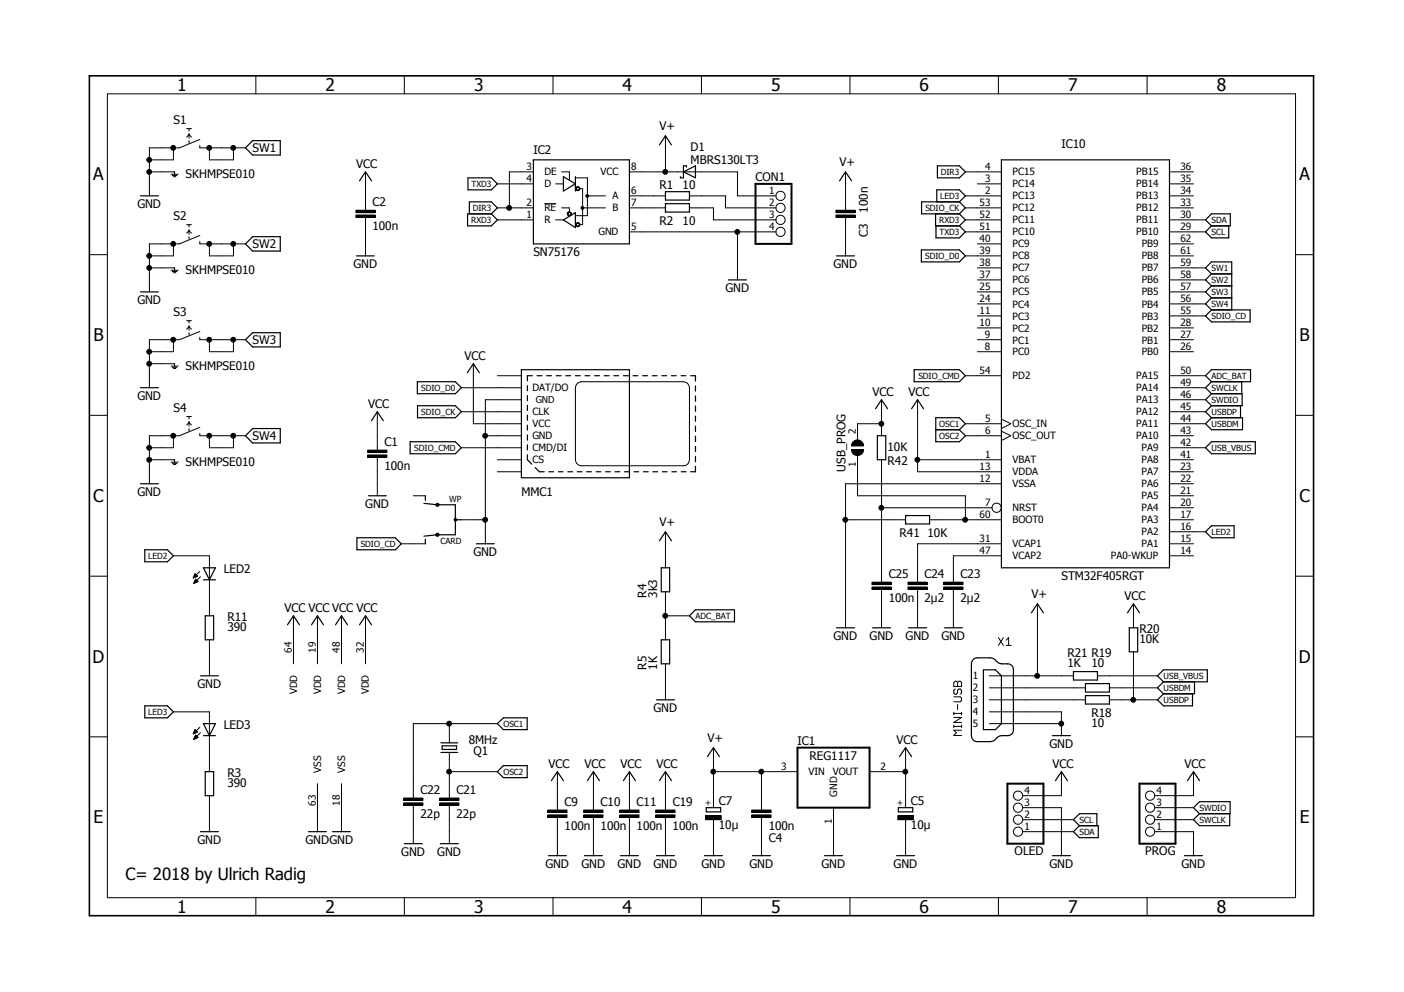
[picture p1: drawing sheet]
<svg xmlns="http://www.w3.org/2000/svg" width="297mm" height="210mm" viewBox="0 0 297 210" stroke-linecap="round" stroke-linejoin="round" font-family="sans-serif">
<path d="M18.5 15.7l259.7 178.4M278.2 15.7l-259.7 178.4" fill="none" stroke="#fff" stroke-width=".21"/>
<path d="M18.9 16h259v177.8h-259z" fill="none" stroke="#000" stroke-width=".34"/>
<g fill="none" stroke="#000" stroke-width=".21">
<path d="M22.7 19.9h251.4v170h-251.4zM54.1 16v3.9M85.5 16v3.9M117 16v3.9M148.4 16v3.9M179.8 16v3.9M211.2 16v3.9M242.7 16v3.9M31.6 36.4h5.3v.5M36.2 36.9h1.5M36.4 37.1h1.1M36.7 31.3v2.5h-5.1"/>
<path d="M36.7 37.4h.5M39.5 27.2h1M39.5 29l.5-.5 .5 .5M40 27.2v.5M40 28.2v1.1M40 29.8v.5M42.3 29.5l-4.3 1.8h-6.4v10.1M42.3 30.8v.5h9.6M44.3 31.3v2.5h5.1v-2.5M77.3 36.4v8.1M105.2 38.9h7.6M112.8 36.4h-5v7.6"/>
<path d="M117.5 38.9h1.6M118.8 36.4h1.7v1.6M121.7 37.6h2.6v8h-2.4M121.9 39.7l.2-.2 .5 .2v.5l-.5 .1-.3-.4 .4-.3 .3 .2v.3l-.3 .1-.4-.3zM122.6 39.9h.7v7.6h-.7M133.2 36.4h22.8v5h8.2M140.8 28.7v7.7M178.9 36.4v8.1M204.2 36.4h7.7M206.8 38.9h5.1M247.4 38.9h5.1M247.4 36.4h5.1"/>
<path d="M18.9 53.9h3.8M31.6 56.7h5.3v.5M36.2 57.2h1.5M36.4 57.4h1.1M36.7 51.6v2.5h-5.1M36.7 57.7h.5M39.5 47.5h1M39.5 49.3l.5-.5 .5 .5M40 47.5v.5M40 48.6v1M40 50.1v.5M42.3 49.8l-4.3 1.8h-6.4v10.2"/>
<path d="M42.3 51.1v.5h9.6M44.3 51.6v2.5h5.1v-2.5M75.3 45.5h4.1v.5h-4.1zM75.3 44.5h4.1v.5h-4.1zM77.3 46v8.1M105.2 46.5h7.6M105.2 44h7.6M115.2 43.1h2.5M117.5 46.5h1.7M118.8 44h1.7v.9M120.1 45l.2-.2 .5 .2v.5l-.2 .2-.5-.2-.1-.2 .4-.3 .3 .1 .1 .2-.1 .1-.3 .2-.4-.3zM121.9 47.2l.2-.1 .5 .1v.6l-.2 .2-.5-.2-.1-.3 .4-.3 .3 .2v.1v.2l-.3 .1-.4-.3z"/>
<path d="M123.3 44h4.8M124.3 41.4h3.8M133.2 49.1h31M133.2 44h7.6M133.2 41.4h7.6M145.9 44h5v2.5h13.3M145.9 41.4h7.6v2.6h10.7M156 49.1v10.1M176.9 44.5h4v.5h-4zM176.9 45.5h4v.5h-4zM178.9 46v8.1M204.2 54.1h7.7"/>
<path d="M204.2 49.1h7.7M204.2 46.5h7.7M204.2 44h7.7M204.2 41.4h7.7M206.8 59.2h5.1M206.8 56.7h5.1M206.8 51.6h5.1M247.4 59.2h7.6M247.4 56.7h7.6M247.4 54.1h5.1M247.4 51.6h5.1M247.4 49.1h7.6"/>
<path d="M247.4 46.5h7.6M247.4 44h5.1M247.4 41.4h5.1M274.1 53.9h3.8M31.6 77h5.3v.5M36.2 77.5h1.5M36.4 77.7h1.1M36.7 71.9v2.5h-5.1M36.7 78h.5M39.5 67.9h1M39.5 69.6l.5-.5 .5 .5M40 67.9v.5"/>
<path d="M40 68.9v1M40 70.4v.5M42.3 70.1l-4.3 1.8h-6.4v10.1M42.3 71.4v.5h9.6M44.3 71.9v2.5h5.1v-2.5M100.1 77v12.7h10.2M105.2 79.5h5.1M204.2 79.5h7.7M206.8 74.4h5.1M206.8 71.9h5.1M206.8 69.4h5.1M206.8 66.8h5.1"/>
<path d="M206.8 64.3h5.1M206.8 61.8h5.1M247.4 74.4h5.1M247.4 79.5h7.6M247.4 71.9h5.1M247.4 69.4h5.1M247.4 66.8h7.6M247.4 64.3h7.6M247.4 61.8h7.6M18.9 87.9h3.8M31.6 97.3h5.3v.5M36.2 97.8h1.5"/>
<path d="M36.4 98h1.1M36.7 92.2v2.5h-5.1M36.7 98.3h.5M39.5 88.1h1M39.5 89.9l.5-.5 .5 .5M40 88.1v.5M40 89.2v1M40 90.7v.5M42.3 90.4l-4.3 1.8h-6.4v10.2M42.3 91.7v.5h9.6M44.3 92.2v2.5h5.1v-2.5M77.8 96.3h4.1v.5h-4.1z"/>
<path d="M77.8 95.2h4.1v.6h-4.1zM79.8 87.1v8.1M79.8 96.8v8.1M97.6 94.7h12.7M97.6 82h12.7M97.6 87.1h12.7M102.7 92.2h7.6M105.2 99.8h5.1M105.2 97.3h5.1M110.3 84.6h-7.6v30.5M122 81.3l.3-.3 .7-.2h21.6a1.27 1.27 0 0 1 1.3 1.2v15.3a1.27 1.27 0 0 1-1.3 1.3h-21.6a1.34 1.34 0 0 1-1.3-1.3v-15.3zM180.2 95.1h2.5a1.27 1.27 0 0 1-1.3 1.3 1.27 1.27 0 0 1-1.2-1.3z"/>
<path d="M180.5 93.5a1.28 1.28 0 0 1 1.4-.3 1.28 1.28 0 0 1 .8 1.2h-2.5zM181.4 96.4v8.5h22.8v5.1M186.5 89.7h-5.1v3.4M186.5 84.6v7.6M186.5 97.3v25.9M194.1 84.6v15.2h17.8M194.1 97.3h17.8M204.2 92.2h7.7M204.2 89.7h7.7M211.9 88.7l2 1-2 1M211.9 91.2l2 1-2 1M247.4 99.8h5.1"/>
<path d="M247.4 94.7h7.6M247.4 92.2h5.1M247.4 84.6h7.6M247.4 82h7.6M247.4 89.7h7.6M247.4 97.3h5.1M247.4 87.1h7.6M274.1 87.9h3.8M36.7 117.6h7.6v12.7M84.9 115.1h5.1M87.4 104.9h2.6M92.3 112.9h.5l.1 .3-.1 .2h-.5l-.1-.2h.5h-.5z"/>
<path d="M92.3 106.6h.5l.1 .2-.1 .3h-.5l-.1-.3h.5h-.5zM96.2 109.8h.3v.4h-.3l-.1-.2 .3-.1-.3 .1zM97.6 110h5.1M140.8 112.5v7.6M178.9 110h12.7M186.5 107.4h23.4M196.7 110h15.2M211.9 117.6h-10.2v5.6M211.9 115.1h-17.8v8.1M211.9 102.4h-33v30.4M247.4 117.6h5.1M247.4 115.1h5.1"/>
<path d="M247.4 112.5h7.6M247.4 110h5.1M247.4 107.4h5.1M247.4 104.9h5.1M247.4 102.4h5.1M18.9 121.9h3.8M40.9 122.3h.1M40.9 122.2h.3M41 122.1h.4M41 122h.6M41 123.4h.1M41 121.9h.8"/>
<path d="M41 123.3h.3M41.1 121.8h.5M41.1 123.2h.4M41.1 121.7h.5M41.1 121.6h.4M41.1 123.1h.6M41.2 121.5h.2M41.2 123.1h.7M41.2 121.5h.1M41.2 123h.6M41.2 122.9h.5M41.3 122.8h.3"/>
<path d="M41.3 122.7h.2M41.3 122.6h.1M41.8 121.9l-.5-.5-.4 .9M41.8 121.9l-.9 .4M41.9 123.1l-.5-.5-.4 .8M41.9 123.1l-.9 .3M42.3 120.9l-1.4 1.4M42.4 122l-1.4 1.4M44.3 135.4v7.6M62.1 130.3v10.2M67.2 130.3v10.2M72.2 130.3v10.2"/>
<path d="M77.3 130.3v10.2M140.8 125.2v10.2M140.8 130.3h5.1M184.5 124.2h4v.5h-4zM184.5 123.2h4v.5h-4zM186.5 124.7v8.1M192.1 124.2h4.1v.5h-4.1zM192.1 123.2h4.1v.5h-4.1zM194.1 124.7v8.1M199.7 124.2h4v.5h-4zM199.7 123.2h4v.5h-4zM201.7 124.7v8.1"/>
<path d="M211.2 134.9l1.1 1.7M212.3 134.9l-1.1 1.7M212.9 135.5l.5-.6v1.7M212.9 136.6h1M219.5 127.8v15.2M239.8 127.8v5M239.8 137.9v10.2M274.1 121.9h3.8M18.9 155.9h3.8M36.7 150.6h7.6v12.7M40.9 155.2h.2M41 155.1h.3"/>
<path d="M41 155h.5M41 154.9h.7M41 156.4h.2M41 156.3h.4M41.1 154.8h.5M41.1 156.2h.5M41.1 154.7h.4M41.1 156.1h.7M41.2 154.6h.2M41.2 156h.7M41.2 155.9h.6M41.2 154.5h.1"/>
<path d="M41.3 154.4l.5 .5-.9 .4zM41.3 154.4v.1M41.3 155.8h.3M41.3 155.7h.3M41.3 155.7h.2M41.4 155.5l-.4 .9M41.4 155.5l.5 .5-.9 .4M41.4 155.6h.1M42.3 153.9l-1.4 1.4M42.4 155l-1.4 1.4M95.1 153.1v4.1M95.1 159.2v9.7"/>
<path d="M105.2 153.1h-17.8v15.8M140.8 140.5v7.6M150.9 158.2v12.7M191.6 158.2v12.7M201.8 144.4l.3-.3h.2l.3 .3 .3-.3h.2l.3 .3v.8h-1.6zM201.8 147.4h1.3l.3 .3v.6l-.3 .2h-1.3M201.8 153.7h1.6M201.8 150.7v.6M201.8 153.4v.6M201.8 151.8h1.6l-1.6 1.1h1.6M201.8 151h1.6M202.1 145.8l-.3 .2v.6l.3 .3h.2l.3-.3v-.6l.3-.2h.2l.3 .2v.6l-.3 .3"/>
<path d="M202.6 144.4v.8M202.6 149.1v1.1M203.4 154.5h-1.6l.5 .6-.5 .5h1.6M203.4 150.7v.6M203.4 153.4v.6M209.3 150.6h15.3v5.1M209.3 143h17.8M209.3 145.5h20.3M209.3 148.1h20.3M209.3 153.1h15.3M232.2 143h12.7M234.7 145.5h10.2"/>
<path d="M234.7 148.1h10.2M274.1 155.9h3.8M44.3 168.4v7.6M67.2 165.8v10.2M72.2 165.8v10.2M85.4 169.9h4.1v.5h-4.1zM85.4 168.9h4.1v.5h-4.1zM87.4 170.4v8.1M93 169.9h4.1v.5h-4.1zM93 168.9h4.1v.5h-4.1zM95.1 170.4v8.1M95.1 163.3h10.1"/>
<path d="M115.9 172.4h4.1v.5h-4.1zM115.9 171.4h4.1v.5h-4.1zM117.9 163.3v8.1M117.9 172.9v8.2M123.5 172.4h4.1v.5h-4.1zM123.5 171.4h4.1v.5h-4.1zM125.5 163.3v8.1M125.5 172.9v8.2M131.1 172.4h4.1v.5h-4.1zM131.1 171.4h4.1v.5h-4.1zM133.2 163.3v8.1M133.2 172.9v8.2"/>
<path d="M138.8 172.4h4v.5h-4zM138.8 171.4h4v.5h-4zM140.8 163.3v8.1M140.8 172.9v8.2M149.3 172.6h3.3v.8h-3.3zM150.9 163.3h17.8M150.9 173.4v7.7M159.1 171.4h4v.5h-4zM159.1 172.4h4v.5h-4zM161.1 163.3v8.1M161.1 172.9v8.2M176.3 170.9v10.2"/>
<path d="M184 163.3h7.6M189.9 172.6h3.3v.8h-3.3zM191.6 173.4v7.7M216.4 176h10.7M216.4 173.4h10.7M216.4 170.9h8.2v10.2M224.6 163.3v5.1h-8.2M244.3 176h8.2v5.1M244.3 173.4h8.2M244.3 170.9h8.2M252.5 163.3v5.1h-8.2M54.1 189.9v3.9"/>
<path d="M85.5 189.9v3.9M117 189.9v3.9M148.4 189.9v3.9M179.8 189.9v3.9M211.2 189.9v3.9M242.7 189.9v3.9"/>
<circle cx="31.6" cy="33.8" r=".51"/>
<circle cx="31.6" cy="36.4" r=".51"/>
<circle cx="36.6" cy="31.3" r=".51"/>
<circle cx="44.3" cy="31.3" r=".51"/>
<circle cx="49.3" cy="31.3" r=".51"/>
<circle cx="140.7" cy="36.4" r=".51"/>
<circle cx="31.6" cy="54.1" r=".51"/>
<circle cx="31.6" cy="56.7" r=".51"/>
<circle cx="36.6" cy="51.6" r=".51"/>
<circle cx="44.3" cy="51.6" r=".51"/>
<circle cx="49.3" cy="51.6" r=".51"/>
<circle cx="107.7" cy="44" r=".51"/>
<circle cx="123.2" cy="44" r=".3"/>
<circle cx="124.2" cy="41.4" r=".3"/>
<circle cx="156" cy="49.1" r=".51"/>
<circle cx="165.1" cy="41.4" r=".98"/>
<circle cx="165.1" cy="44" r=".98"/>
<circle cx="165.1" cy="46.5" r=".98"/>
<circle cx="165.1" cy="49.1" r=".98"/>
<circle cx="31.6" cy="77" r=".51"/>
<circle cx="31.6" cy="74.4" r=".51"/>
<circle cx="36.6" cy="71.9" r=".51"/>
<circle cx="44.3" cy="71.9" r=".51"/>
<circle cx="49.3" cy="71.9" r=".51"/>
<circle cx="31.6" cy="97.3" r=".51"/>
<circle cx="31.6" cy="94.7" r=".51"/>
<circle cx="36.6" cy="92.2" r=".51"/>
<circle cx="44.3" cy="92.2" r=".51"/>
<circle cx="49.3" cy="92.2" r=".51"/>
<circle cx="102.6" cy="92.2" r=".51"/>
<circle cx="186.5" cy="89.7" r=".51"/>
<circle cx="194.1" cy="97.3" r=".51"/>
<circle cx="102.6" cy="110" r=".51"/>
<circle cx="178.8" cy="110" r=".51"/>
<circle cx="186.5" cy="107.4" r=".51"/>
<circle cx="204.2" cy="110" r=".51"/>
<circle cx="210.8" cy="107.4" r=".98"/>
<circle cx="140.7" cy="130.3" r=".51"/>
<circle cx="95" cy="153.1" r=".51"/>
<circle cx="219.4" cy="143" r=".51"/>
<circle cx="224.5" cy="153.1" r=".51"/>
<circle cx="239.8" cy="148.1" r=".51"/>
<circle cx="95" cy="163.3" r=".51"/>
<circle cx="150.9" cy="163.3" r=".51"/>
<circle cx="161.1" cy="163.3" r=".51"/>
<circle cx="191.5" cy="163.3" r=".51"/>
<circle cx="215.4" cy="176" r=".98"/>
<circle cx="215.4" cy="173.4" r=".98"/>
<circle cx="215.4" cy="170.9" r=".98"/>
<circle cx="215.4" cy="168.4" r=".98"/>
<circle cx="243.3" cy="168.4" r=".98"/>
<circle cx="243.3" cy="173.4" r=".98"/>
<circle cx="243.3" cy="170.9" r=".98"/>
<circle cx="243.3" cy="176" r=".98"/>
</g>
<g fill="none" stroke="#000" stroke-width=".25">
<path d="M53.5 29.8h5.8v3h-5.8l-1.6-1.5zM76.1 38.3l1.2-1.9 1.3 1.9M99 37.6h5l1.2 1.3-1.2 1.3h-5zM112.8 33.8h20.4v17.8h-20.4zM119.2 37.4l2.5 1.5-2.5 1.5zM121.7 37.4v3M139.5 30.6l1.3-1.9 1.3 1.9M144.6 36.4l2.5-1.3v2.5zM145.2 35.3v-.2h-.6v2.5h-.6v-.2M177.6 38.3l1.3-1.9 1.3 1.9M198.3 35.1h4.7l1.2 1.3-1.2 1.2h-4.7zM211.9 33.8h35.5v86.3h-35.5z"/>
<path d="M29.7 41.4h3.8M51.9 51.6l1.6-1.5h5.8v3h-5.8zM75.4 54.1h3.8M98.9 45.3h5.1l1.2 1.2-1.2 1.3h-5.1zM99.3 45.3v-2.6h4.7l1.2 1.3-1.2 1.3M119.2 46.5l2.5-1.5v3.2zM140.8 40.6h5.1v1.7h-5.1zM140.8 43.1h5.1v1.8h-5.1zM154.1 59.2h3.8M177 54.1h3.8M194.9 52.9h8.1l1.2 1.2-1.2 1.3h-8.1zM197.9 45.3v2.5h5.1"/>
<path d="M198 47.8v2.5h5l1.2-1.2-1.2-1.3M198.2 42.7v-2.5h4.8l1.2 1.2-1.2 1.3M203 42.7l1.2 1.3-1.2 1.3M203 42.7h-8v2.6h8M203 45.3l1.2 1.2-1.2 1.3M255 46.5l1.3-1.2h4v2.5h-4zM256.3 58l-1.3-1.3 1.3-1.3h4.3v10.2M256.3 47.8l-1.3 1.3 1.3 1.2h3.7v-2.5M256.3 58l-1.3 1.2 1.3 1.3M256.3 58h4.3M29.7 61.8h3.8M51.9 71.9l1.6-1.5h5.8v3h-5.8z"/>
<path d="M98.9 78.9l1.2-1.9 1.3 1.9M110.3 78.2h22.9v22.9h-22.9zM112.6 79.5h-1v1.1M113.6 79.5h1.1M115.6 79.5h1.1M117.7 79.5h1M119.7 79.5h1M121.7 79.5h1.1M123.8 79.5h1M125.8 79.5h1M127.8 79.5h1M129.9 79.5h1"/>
<path d="M131.9 79.5h1M133.9 79.5h1M136 79.5h1M138 79.5h1M140 79.5h1M142.1 79.5h1M144.1 79.5h1M146.1 79.5h1v1.1M193.4 78.2h9.6l1.2 1.3-1.2 1.3h-9.6zM255 79.5l1.3-1.3h8.3v2.6h-8.3zM255 66.8l1.3-1.2h8.2v2.5h-8.2zM256.3 63l-1.3 1.3 1.3 1.3"/>
<path d="M256.3 63h4.3M256.3 60.5h4.3M256.3 60.5l-1.3 1.3 1.3 1.2M29.7 82h3.8M51.9 92.2l1.6-1.5h5.8v3h-5.8zM78.6 89l1.2-1.9 1.3 1.9M86.8 93.5h9.5l1.3 1.2-1.3 1.3h-9.5zM88.3 80.8h8l1.3 1.2-1.3 1.3h-8zM88.3 85.9h8l1.3 1.2-1.3 1.3h-8zM111.6 81.6v1.1M111.6 83.7v1.1M111.6 85.8v1.1"/>
<path d="M111.6 87.8v1.1M111.6 90v1M111.6 92v1.1M111.6 94.1v1.1M111.6 96.2v1.1l.9 .9M113.2 98.9l.9 .9h1M116.1 99.8h1M118.1 99.8h1M120.1 99.8h1M122.1 99.8h1M124.1 99.8h1M126.1 99.8h1"/>
<path d="M128.1 99.8h1M130.1 99.8h1M132.1 99.8h1M134.1 99.8h1M136.1 99.8h1M138.1 99.8h1M140.2 99.8h.9M142.1 99.8h1M144.1 99.8h1M147.1 81.7v1.1M147.1 83.8v1.1M147.1 85.9v1.1"/>
<path d="M147.1 88.1v1.1M147.1 90.2v1.1M147.1 92.3v1.1M147.1 94.4v1.1M147.1 96.6v1.1M147.1 98.7v1.1h-1M185.2 86.5l1.3-1.9 1.3 1.9M185.6 92.2h1.8v5.1h-1.8zM192.9 86.5l1.2-1.9 1.3 1.9M198 88.4h5l1.2 1.3-1.2 1.2 1.2 1.3-1.2 1.3h-5zM198 90.9h5M255 89.7l1.3-1.3h6.6v2.5h-6.6z"/>
<path d="M256.3 93.5h9.3v2.5h-9.3l-1.3-1.3zM256.3 80.8l-1.3 1.2 1.3 1.3M256.3 83.3h6.5v2.6h-6.5M256.3 83.3l-1.3 1.3 1.3 1.3M256.3 85.9l-1.3 1.2 1.3 1.3M262.5 85.9v2.5M262.7 80.8v2.5M29.7 102.4h3.8M30.6 116.3h4.8l1.3 1.3-1.3 1.3h-4.8zM75.5 113.8h8.1l1.3 1.3-1.3 1.2h-8.1zM78 104.9h3.7M89.7 106.5l2.8 .3h3.8v6.4h-3.8l-2.8 .3"/>
<path d="M90 104.9v1M90 114.1v1M96.3 110h1.3M100.8 115.1h3.8M139.5 114.4l1.3-1.9 1.3 1.9M191.6 109.1h5.1v1.8h-5.1zM255 112.5l1.3-1.2h4.8v2.5h-4.8zM43 120.1h2.6l-1.3 2.6zM43 122.7h2.6M43.4 130.3h1.8v5.1h-1.8zM60.8 132.2l1.3-1.9 1.3 1.9M65.9 132.2l1.3-1.9 1.2 1.9"/>
<path d="M71 132.2l1.2-1.9 1.3 1.9M76.1 132.2l1.2-1.9 1.3 1.9M139.9 120.1h1.8v5.1h-1.8zM139.9 135.4h1.8v5.1h-1.8zM145.9 130.3l1.2-1.3h8.3v2.6h-8.3zM177 132.8h3.8M184.6 132.8h3.8M192.2 132.8h3.8M199.8 132.8h3.8M205.8 139.7l.6-.5h2.9a2 2 0 0 1 1.8 1 3.9 3.9 0 0 0 2.5 .3 1.21 1.21 0 0 1 .8 1.2v12.7a1.19 1.19 0 0 1-1.3 1.3 2.72 2.72 0 0 0-2.9 1.1l-.9 .1h-2.5a1.25 1.25 0 0 1-1.3-1.2v-15.2zM218.2 129.7l1.3-1.9 1.3 1.9M238.5 129.7l1.3-1.9 1.3 1.9"/>
<path d="M238.9 132.8h1.8v5.1h-1.8zM30.6 149.4h4.8l1.3 1.2-1.3 1.3h-4.8zM42.4 143h3.8M43 153.1h2.6l-1.3 2.6zM43 155.7h2.6M93.3 157.2h3.5M93.3 159.2h3.5M93.5 157.8h3.1v.8h-3.1zM105.2 153.1l1.3-1.2h5v2.5h-5zM138.9 148.1h3.8M208.1 141.7h2.5l1.3 1.3v10.1l-1.3 1.3h-2.5zM222.7 155.7h3.8"/>
<path d="M227.1 142.1h5.1v1.8h-5.1zM229.6 147.2h5.1v1.8h-5.1zM229.6 144.7h5.1v1.7h-5.1zM244.9 143l1.3-1.3h9.2v2.6h-9.2zM246.2 146.8l-1.3 1.3 1.3 1.3h6.1v-2.6M246.2 144.3l-1.3 1.2 1.3 1.3M252.7 144.3v2.5h-6.5M42.4 176h3.8M43.4 163.3h1.8v5.1h-1.8zM65.3 176h3.8M70.3 176h3.9M85.5 178.5h3.9"/>
<path d="M93.2 178.5h3.8M105.2 163.3l1.3-1.3h5v2.5h-5zM116.7 165.2l1.2-1.9 1.3 1.9M124.3 165.2l1.2-1.9 1.3 1.9M131.9 165.2l1.3-1.9 1.2 1.9M139.5 165.2l1.3-1.9 1.3 1.9M149.4 170.9h3.1v.9h-3.1zM149.7 160.1l1.2-1.9 1.3 1.9M190.1 170.9h3v.9h-3zM190.3 160.1l1.3-1.9 1.3 1.9M223.3 165.2l1.3-1.9 1.2 1.9M228.4 174.7l-1.3-1.3 1.3-1.2h3.7v2.5"/>
<path d="M228.4 174.7h4v2.5h-4l-1.3-1.2zM251.2 165.2l1.3-1.9 1.3 1.9M252.5 170.9l1.3-1.3h6.5v2.6h-6.5zM253.8 172.2l-1.3 1.2 1.3 1.3h6.4v-2.5M116 181.1h3.8M123.6 181.1h3.9M131.3 181.1h3.8M138.9 181.1h3.8M149 181.1h3.9M159.2 181.1h3.8M174.4 181.1h3.9M189.7 181.1h3.8"/>
<path d="M222.7 181.1h3.8M250.6 181.1h3.8"/>
</g>
<g fill="#000">
<path d="M121.9 39.7l.2-.2 .5 .2v.5l-.5 .1-.3-.4 .4-.3 .3 .2v.3l-.3 .1-.4-.3z" fill-rule="evenodd"/>
<path d="M75.3 45.5h4.1v.5h-4.1z" fill-rule="evenodd"/>
<path d="M75.3 44.5h4.1v.5h-4.1z" fill-rule="evenodd"/>
<path d="M120.1 45l.2-.2 .5 .2v.5l-.2 .2-.5-.2-.1-.2 .4-.3 .3 .1 .1 .2-.1 .1-.3 .2-.4-.3z" fill-rule="evenodd"/>
<path d="M121.9 47.2l.2-.1 .5 .1v.6l-.2 .2-.5-.2-.1-.3 .4-.3 .3 .2v.1v.2l-.3 .1-.4-.3z" fill-rule="evenodd"/>
<path d="M176.9 44.5h4v.5h-4z" fill-rule="evenodd"/>
<path d="M176.9 45.5h4v.5h-4z" fill-rule="evenodd"/>
<path d="M77.8 96.3h4.1v.5h-4.1z" fill-rule="evenodd"/>
<path d="M77.8 95.2h4.1v.6h-4.1z" fill-rule="evenodd"/>
<path d="M180.5 93.5a1.28 1.28 0 0 1 1.4-.3 1.28 1.28 0 0 1 .8 1.2h-2.5z" fill-rule="evenodd"/>
<path d="M180.2 95.1h2.5a1.27 1.27 0 0 1-1.3 1.3 1.27 1.27 0 0 1-1.2-1.3z" fill-rule="evenodd"/>
<path d="M92.3 112.9h.5l.1 .3-.1 .2h-.5l-.1-.2h.5h-.5z" fill-rule="evenodd"/>
<path d="M92.3 106.6h.5l.1 .2-.1 .3h-.5l-.1-.3h.5h-.5z" fill-rule="evenodd"/>
<path d="M96.2 109.8h.3v.4h-.3l-.1-.2 .3-.1-.3 .1z" fill-rule="evenodd"/>
<path d="M184.5 124.2h4v.5h-4z" fill-rule="evenodd"/>
<path d="M184.5 123.2h4v.5h-4z" fill-rule="evenodd"/>
<path d="M192.1 124.2h4.1v.5h-4.1z" fill-rule="evenodd"/>
<path d="M192.1 123.2h4.1v.5h-4.1z" fill-rule="evenodd"/>
<path d="M199.7 124.2h4v.5h-4z" fill-rule="evenodd"/>
<path d="M199.7 123.2h4v.5h-4z" fill-rule="evenodd"/>
<path d="M85.4 169.9h4.1v.5h-4.1z" fill-rule="evenodd"/>
<path d="M85.4 168.9h4.1v.5h-4.1z" fill-rule="evenodd"/>
<path d="M93 169.9h4.1v.5h-4.1z" fill-rule="evenodd"/>
<path d="M93 168.9h4.1v.5h-4.1z" fill-rule="evenodd"/>
<path d="M115.9 172.4h4.1v.5h-4.1z" fill-rule="evenodd"/>
<path d="M115.9 171.4h4.1v.5h-4.1z" fill-rule="evenodd"/>
<path d="M123.5 172.4h4.1v.5h-4.1z" fill-rule="evenodd"/>
<path d="M123.5 171.4h4.1v.5h-4.1z" fill-rule="evenodd"/>
<path d="M131.1 172.4h4.1v.5h-4.1z" fill-rule="evenodd"/>
<path d="M131.1 171.4h4.1v.5h-4.1z" fill-rule="evenodd"/>
<path d="M138.8 172.4h4v.5h-4z" fill-rule="evenodd"/>
<path d="M138.8 171.4h4v.5h-4z" fill-rule="evenodd"/>
<path d="M149.3 172.6h3.3v.8h-3.3z" fill-rule="evenodd"/>
<path d="M159.1 171.4h4v.5h-4z" fill-rule="evenodd"/>
<path d="M159.1 172.4h4v.5h-4z" fill-rule="evenodd"/>
<path d="M189.9 172.6h3.3v.8h-3.3z" fill-rule="evenodd"/>
<circle cx="31.6" cy="33.8" r=".51"/>
<circle cx="31.6" cy="36.4" r=".51"/>
<circle cx="36.6" cy="31.3" r=".51"/>
<circle cx="44.3" cy="31.3" r=".51"/>
<circle cx="49.3" cy="31.3" r=".51"/>
<circle cx="140.7" cy="36.4" r=".51"/>
<circle cx="31.6" cy="54.1" r=".51"/>
<circle cx="31.6" cy="56.7" r=".51"/>
<circle cx="36.6" cy="51.6" r=".51"/>
<circle cx="44.3" cy="51.6" r=".51"/>
<circle cx="49.3" cy="51.6" r=".51"/>
<circle cx="107.7" cy="44" r=".51"/>
<circle cx="123.2" cy="44" r=".3"/>
<circle cx="124.2" cy="41.4" r=".3"/>
<circle cx="156" cy="49.1" r=".51"/>
<circle cx="31.6" cy="77" r=".51"/>
<circle cx="31.6" cy="74.4" r=".51"/>
<circle cx="36.6" cy="71.9" r=".51"/>
<circle cx="44.3" cy="71.9" r=".51"/>
<circle cx="49.3" cy="71.9" r=".51"/>
<circle cx="31.6" cy="97.3" r=".51"/>
<circle cx="31.6" cy="94.7" r=".51"/>
<circle cx="36.6" cy="92.2" r=".51"/>
<circle cx="44.3" cy="92.2" r=".51"/>
<circle cx="49.3" cy="92.2" r=".51"/>
<circle cx="102.6" cy="92.2" r=".51"/>
<circle cx="186.5" cy="89.7" r=".51"/>
<circle cx="194.1" cy="97.3" r=".51"/>
<circle cx="102.6" cy="110" r=".51"/>
<circle cx="178.8" cy="110" r=".51"/>
<circle cx="186.5" cy="107.4" r=".51"/>
<circle cx="204.2" cy="110" r=".51"/>
<circle cx="140.7" cy="130.3" r=".51"/>
<circle cx="95" cy="153.1" r=".51"/>
<circle cx="219.4" cy="143" r=".51"/>
<circle cx="224.5" cy="153.1" r=".51"/>
<circle cx="239.8" cy="148.1" r=".51"/>
<circle cx="95" cy="163.3" r=".51"/>
<circle cx="150.9" cy="163.3" r=".51"/>
<circle cx="161.1" cy="163.3" r=".51"/>
<circle cx="191.5" cy="163.3" r=".51"/>
</g>
<path d="M159.8 38.9h7.7v12.7h-7.7zM168.7 158.2h15.3v12.7h-15.3zM213.1 165.8h7.7v12.7h-7.7zM241.1 165.8h7.6v12.7h-7.6z" fill="none" stroke="#000" stroke-width=".42"/>
<g font-size="3.7">
<text x="37.5" y="19.3">1</text>
<text x="68.9" y="19.3">2</text>
<text x="100.3" y="19.3">3</text>
<text x="131.7" y="19.3">4</text>
<text x="163.1" y="19.3">5</text>
<text x="194.5" y="19.3">6</text>
<text x="226" y="19.3">7</text>
<text x="257.4" y="19.3">8</text>
<text x="19.7" y="38.2">A</text>
<text x="274.9" y="38.2">A</text>
<text x="19.8" y="72.2">B</text>
<text x="274.9" y="72.2">B</text>
<text x="19.7" y="106.2">C</text>
<text x="274.9" y="106.2">C</text>
<text x="19.6" y="140.3">D</text>
<text x="274.8" y="140.3">D</text>
<text x="19.8" y="174.2">E</text>
<text x="275" y="174.2">E</text>
<text x="37.5" y="193.2">1</text>
<text x="68.9" y="193.2">2</text>
<text x="100.3" y="193.2">3</text>
<text x="131.7" y="193.2">4</text>
<text x="163.1" y="193.2">5</text>
<text x="194.5" y="193.2">6</text>
<text x="226" y="193.2">7</text>
<text x="257.4" y="193.2">8</text>
</g>
<text font-size="3.6" x="26.5" y="186.1">C= 2018 by Ulrich Radig</text>
<g font-size="2.5">
<text x="36.7" y="26.2">S1</text>
<text x="139.5" y="27.5">V+</text>
<text x="53.5" y="32.2">SW1</text>
<text x="75.4" y="35.6">VCC</text>
<text x="112.8" y="32.6">IC2</text>
<text x="146.1" y="34.7">MBRS130LT3</text>
<text x="146.1" y="31.9">D1</text>
<text x="177.6" y="35.1">V+</text>
<text x="224.6" y="31.3">IC10</text>
<text x="39.2" y="37.6">SKHMPSE010</text>
<text x="139.5" y="40">R1</text>
<text x="144.4" y="39.9">10</text>
<text x="159.8" y="38.3">CON1</text>
<text x="29.1" y="44">GND</text>
<text x="36.7" y="46.5">S2</text>
<text x="78.8" y="43.6">C2</text>
<text x="139.5" y="47.5">R2</text>
<text x="144.4" y="47.5">10</text>
<text x="183.6" y="45" transform="rotate(-90 183.6 45)">100n</text>
<text x="53.5" y="52.5">SW2</text>
<text x="78.8" y="48.7">100n</text>
<text x="183.6" y="50.1" transform="rotate(-90 183.6 50.1)">C3</text>
<text x="39.2" y="58">SKHMPSE010</text>
<text x="74.8" y="56.7">GND</text>
<text x="112.8" y="54.1">SN75176</text>
<text x="176.3" y="56.7">GND</text>
<text x="29.1" y="64.3">GND</text>
<text x="153.5" y="61.8">GND</text>
<text x="36.7" y="66.8">S3</text>
<text x="53.5" y="72.8">SW3</text>
<text x="98.2" y="76.2">VCC</text>
<text x="39.2" y="78.2">SKHMPSE010</text>
<text x="184.6" y="83.8">VCC</text>
<text x="192.2" y="83.8">VCC</text>
<text x="29.1" y="84.6">GND</text>
<text x="36.7" y="87.1">S4</text>
<text x="77.9" y="86.4">VCC</text>
<text x="53.5" y="93.1">SW4</text>
<text x="81.4" y="94.4">C1</text>
<text x="187.8" y="95.5">10K</text>
<text x="39.2" y="98.6">SKHMPSE010</text>
<text x="81.4" y="99.4">100n</text>
<text x="178.9" y="99.8" transform="rotate(-90 178.9 99.8)">USB_PROG</text>
<text x="187.8" y="98.3">R42</text>
<text x="29.1" y="104.9">GND</text>
<text x="77.3" y="107.4">GND</text>
<text x="110.3" y="104.9">MMC1</text>
<text x="139.5" y="111.3">V+</text>
<text x="190.3" y="113.6">R41</text>
<text x="196.2" y="113.5">10K</text>
<text x="100.1" y="117.6">GND</text>
<text x="47.4" y="121.2">LED2</text>
<text x="188" y="122.3">C25</text>
<text x="195.6" y="122.3">C24</text>
<text x="203.2" y="122.3">C23</text>
<text x="224.6" y="122.7">STM32F405RGT</text>
<text x="48.1" y="131.3">R11</text>
<text x="60.2" y="129.5">VCC VCC VCC VCC</text>
<text x="136.8" y="126.5" transform="rotate(-90 136.8 126.5)">R4</text>
<text x="139" y="126.5" transform="rotate(-90 139 126.5)">3k3</text>
<text x="188" y="127.4">100n</text>
<text x="195.6" y="127.4">2µ2</text>
<text x="203.2" y="127.4">2µ2</text>
<text x="218.2" y="126.5">V+</text>
<text x="237.9" y="127">VCC</text>
<text x="48.1" y="133.6">390</text>
<text x="176.3" y="135.4">GND</text>
<text x="184" y="135.4">GND</text>
<text x="191.6" y="135.4">GND</text>
<text x="199.2" y="135.4">GND</text>
<text x="241.1" y="133.9">R20</text>
<text x="241.1" y="136.1">10K</text>
<text x="136.8" y="141.7" transform="rotate(-90 136.8 141.7)">R5</text>
<text x="139" y="141.7" transform="rotate(-90 139 141.7)">1K</text>
<text x="225.8" y="138.9">R21 R19</text>
<text x="225.8" y="141.2">1K</text>
<text x="230.9" y="141.2">10</text>
<text x="41.8" y="145.5">GND</text>
<text x="47.4" y="154.2">LED3</text>
<text x="138.2" y="150.6">GND</text>
<text x="230.9" y="151.6">R18</text>
<text x="230.9" y="153.9">10</text>
<text x="99.2" y="157.4">8MHz</text>
<text x="100.1" y="159.7">Q1</text>
<text x="149.7" y="156.9">V+</text>
<text x="168.7" y="157.6">IC1</text>
<text x="171.3" y="160.7">REG1117</text>
<text x="189.6" y="157.4">VCC</text>
<text x="222" y="158.2">GND</text>
<text x="48.1" y="166.6">390</text>
<text x="48.1" y="164.3">R3</text>
<text x="89" y="168">C22</text>
<text x="96.6" y="168">C21</text>
<text x="116" y="162.5">VCC</text>
<text x="123.6" y="162.5">VCC</text>
<text x="131.3" y="162.5">VCC</text>
<text x="138.9" y="162.5">VCC</text>
<text x="222.7" y="162.5">VCC</text>
<text x="250.6" y="162.5">VCC</text>
<text x="89" y="173.1">22p</text>
<text x="96.6" y="173.1">22p</text>
<text x="119.5" y="170.5">C9</text>
<text x="127.1" y="170.5">C10</text>
<text x="134.7" y="170.5">C11</text>
<text x="142.3" y="170.5">C19</text>
<text x="152.1" y="170.4">C7</text>
<text x="192.7" y="170.4">C5</text>
<text x="41.8" y="178.5">GND</text>
<text x="64.6" y="178.5">GNDGND</text>
<text x="119.5" y="175.6">100n</text>
<text x="127.1" y="175.6">100n</text>
<text x="134.7" y="175.6">100n</text>
<text x="142.3" y="175.6">100n</text>
<text x="152.1" y="175.5">10µ</text>
<text x="162.6" y="175.6">100n</text>
<text x="162.6" y="178.1">C4</text>
<text x="192.7" y="175.5">10µ</text>
<text x="84.9" y="181.1">GND</text>
<text x="92.5" y="181.1">GND</text>
<text x="115.4" y="183.6">GND</text>
<text x="123" y="183.6">GND</text>
<text x="130.6" y="183.6">GND</text>
<text x="138.2" y="183.6">GND</text>
<text x="148.4" y="183.6">GND</text>
<text x="158.6" y="183.6">GND</text>
<text x="173.8" y="183.6">GND</text>
<text x="189" y="183.6">GND</text>
<text x="214.7" y="180.9">OLED</text>
<text x="222" y="183.6">GND</text>
<text x="242.3" y="180.9">PROG</text>
<text x="250" y="183.6">GND</text>
</g>
<g font-size="2.1">
<text x="111.4" y="36">3</text>
<text x="111.4" y="38.6">4</text>
<text x="115.2" y="37.1">DE</text>
<text x="115.2" y="39.7">D</text>
<text x="127" y="37.1">VCC</text>
<text x="133.5" y="36">8</text>
<text x="133.5" y="41.1">6</text>
<text x="162.7" y="41.1">1</text>
<text x="208.4" y="41.1">2</text>
<text x="208.4" y="38.6">3</text>
<text x="208.4" y="36">4</text>
<text x="214.2" y="39.7">PC14</text>
<text x="214.2" y="37.1">PC15</text>
<text x="240.4" y="39.7">PB14</text>
<text x="240.4" y="37.1">PB15</text>
<text x="249.8" y="41.1">34</text>
<text x="249.8" y="38.6">35</text>
<text x="249.8" y="36">36</text>
<text x="111.4" y="46.1">1</text>
<text x="111.4" y="43.6">2</text>
<text x="115.2" y="47.3">R</text>
<text x="115.2" y="44.7">RE</text>
<text x="129.6" y="42.2">A</text>
<text x="129.6" y="44.7">B</text>
<text x="133.5" y="43.6">7</text>
<text x="162.7" y="43.6">2</text>
<text x="162.7" y="46.1">3</text>
<text x="207.2" y="46.1">52</text>
<text x="207.2" y="43.6">53</text>
<text x="214.2" y="47.3">PC11</text>
<text x="214.2" y="44.7">PC12</text>
<text x="214.2" y="42.2">PC13</text>
<text x="240.4" y="47.3">PB11</text>
<text x="240.4" y="44.7">PB12</text>
<text x="240.4" y="42.2">PB13</text>
<text x="249.8" y="46.1">30</text>
<text x="249.8" y="43.6">33</text>
<text x="126.6" y="49.8">GND</text>
<text x="133.5" y="48.7">5</text>
<text x="162.7" y="48.7">4</text>
<text x="207.2" y="53.8">39</text>
<text x="207.2" y="51.2">40</text>
<text x="207.2" y="48.7">51</text>
<text x="214.2" y="52.4">PC9</text>
<text x="214.2" y="49.8">PC10</text>
<text x="240.4" y="49.8">PB10</text>
<text x="241.5" y="52.4">PB9</text>
<text x="249.8" y="53.8">61</text>
<text x="249.8" y="51.2">62</text>
<text x="249.8" y="48.7">29</text>
<text x="207.2" y="58.8">37</text>
<text x="207.2" y="56.3">38</text>
<text x="214.2" y="60">PC6</text>
<text x="214.2" y="57.4">PC7</text>
<text x="214.2" y="54.9">PC8</text>
<text x="241.5" y="60">PB6</text>
<text x="241.5" y="57.4">PB7</text>
<text x="241.5" y="54.9">PB8</text>
<text x="249.8" y="58.8">58</text>
<text x="249.8" y="56.3">59</text>
<text x="207.2" y="63.9">24</text>
<text x="207.2" y="61.4">25</text>
<text x="214.2" y="65.1">PC4</text>
<text x="214.2" y="62.5">PC5</text>
<text x="241.5" y="65.1">PB4</text>
<text x="241.5" y="62.5">PB5</text>
<text x="249.8" y="63.9">56</text>
<text x="249.8" y="61.4">57</text>
<text x="207.2" y="69">10</text>
<text x="207.2" y="66.5">11</text>
<text x="208.4" y="71.5">9</text>
<text x="214.2" y="70.1">PC2</text>
<text x="214.2" y="67.6">PC3</text>
<text x="241.5" y="70.1">PB2</text>
<text x="241.5" y="67.6">PB3</text>
<text x="249.8" y="71.5">27</text>
<text x="249.8" y="69">28</text>
<text x="249.8" y="66.5">55</text>
<text x="208.4" y="74.1">8</text>
<text x="214.2" y="75.2">PC0</text>
<text x="214.2" y="72.7">PC1</text>
<text x="241.5" y="72.7">PB1</text>
<text x="241.5" y="75.2">PB0</text>
<text x="249.8" y="74.1">26</text>
<text x="112.6" y="82.8">DAT/DO</text>
<text x="207.2" y="79.2">54</text>
<text x="214.2" y="80.3">PD2</text>
<text x="240.4" y="80.3">PA15</text>
<text x="240.4" y="82.8">PA14</text>
<text x="249.8" y="79.2">50</text>
<text x="249.8" y="81.7">49</text>
<text x="112.6" y="87.9">CLK</text>
<text x="208.4" y="89.3">5</text>
<text x="240.4" y="87.9">PA12</text>
<text x="240.4" y="85.3">PA13</text>
<text x="249.8" y="89.3">44</text>
<text x="249.8" y="86.8">45</text>
<text x="249.8" y="84.2">46</text>
<text x="112.6" y="90.4">VCC</text>
<text x="112.6" y="95.5">CMD/DI</text>
<text x="112.6" y="93">GND</text>
<text x="181" y="91.9" transform="rotate(-90 181 91.9)">2</text>
<text x="208.4" y="91.9">6</text>
<text x="214.2" y="90.4">OSC_IN</text>
<text x="214.2" y="93">OSC_OUT</text>
<text x="240.4" y="90.4">PA11</text>
<text x="240.4" y="93">PA10</text>
<text x="241.5" y="95.5">PA9</text>
<text x="249.8" y="94.4">42</text>
<text x="249.8" y="91.9">43</text>
<text x="112.6" y="98">CS</text>
<text x="181" y="98.8" transform="rotate(-90 181 98.8)">1</text>
<text x="207.2" y="99.5">13</text>
<text x="208.4" y="96.9">1</text>
<text x="214.2" y="100.6">VDDA</text>
<text x="214.2" y="98">VBAT</text>
<text x="241.5" y="98">PA8</text>
<text x="241.5" y="100.6">PA7</text>
<text x="249.8" y="96.9">41</text>
<text x="249.8" y="99.5">23</text>
<text x="207.2" y="102">12</text>
<text x="208.4" y="107.1">7</text>
<text x="214.2" y="103.1">VSSA</text>
<text x="241.5" y="105.7">PA5</text>
<text x="241.5" y="103.1">PA6</text>
<text x="249.8" y="107.1">20</text>
<text x="249.8" y="104.6">21</text>
<text x="249.8" y="102">22</text>
<text x="207.2" y="109.6">60</text>
<text x="214.2" y="110.7">BOOT0</text>
<text x="214.2" y="108.2">NRST</text>
<text x="241.5" y="113.3">PA2</text>
<text x="241.5" y="110.7">PA3</text>
<text x="241.5" y="108.2">PA4</text>
<text x="249.8" y="112.2">16</text>
<text x="249.8" y="109.6">17</text>
<text x="207.2" y="114.7">31</text>
<text x="207.2" y="117.3">47</text>
<text x="214.2" y="115.8">VCAP1</text>
<text x="214.2" y="118.4">VCAP2</text>
<text x="235" y="118.4">PA0-WKUP</text>
<text x="241.5" y="115.8">PA1</text>
<text x="249.8" y="117.3">14</text>
<text x="249.8" y="114.7">15</text>
<text x="61.7" y="138.1" transform="rotate(-90 61.7 138.1)">64</text>
<text x="66.8" y="138.1" transform="rotate(-90 66.8 138.1)">19</text>
<text x="71.9" y="138.1" transform="rotate(-90 71.9 138.1)">48</text>
<text x="76.9" y="138.1" transform="rotate(-90 76.9 138.1)">32</text>
<text x="205.9" y="143.8">1</text>
<text x="62.9" y="146.9" transform="rotate(-90 62.9 146.9)">VDD</text>
<text x="67.9" y="146.9" transform="rotate(-90 67.9 146.9)">VDD</text>
<text x="73" y="146.9" transform="rotate(-90 73 146.9)">VDD</text>
<text x="78" y="146.9" transform="rotate(-90 78 146.9)">VDD</text>
<text x="205.9" y="146.3">2</text>
<text x="205.9" y="148.8">3</text>
<text x="205.9" y="151.4">4</text>
<text x="205.9" y="153.9">5</text>
<text x="67.9" y="163.5" transform="rotate(-90 67.9 163.5)">VSS</text>
<text x="73" y="163.5" transform="rotate(-90 73 163.5)">VSS</text>
<text x="165.3" y="162.9">3</text>
<text x="171.1" y="164">VIN</text>
<text x="176.2" y="164">VOUT</text>
<text x="186.3" y="162.9">2</text>
<text x="66.8" y="170.5" transform="rotate(-90 66.8 170.5)">63</text>
<text x="71.9" y="170.5" transform="rotate(-90 71.9 170.5)">18</text>
<text x="177.1" y="168.6" transform="rotate(-90 177.1 168.6)">GND</text>
<text x="216.8" y="173.1">2</text>
<text x="216.8" y="170.6">3</text>
<text x="216.8" y="168">4</text>
<text x="244.7" y="173.1">2</text>
<text x="244.7" y="170.6">3</text>
<text x="244.7" y="168">4</text>
<text x="176" y="174.4" transform="rotate(-90 176 174.4)">1</text>
<text x="216.8" y="175.6">1</text>
<text x="244.7" y="175.6">1</text>
</g>
<text font-size="2" x="113.4" y="85.3">GND</text>
<g font-size="1.8">
<text x="99.7" y="39.5">TXD3</text>
<text x="199" y="37">DIR3</text>
<text x="99.7" y="47.2">RXD3</text>
<text x="100" y="44.6">DIR3</text>
<text x="195.8" y="44.6">SDIO_CK</text>
<text x="198.7" y="47.2">RXD3</text>
<text x="198.9" y="42.1">LED3</text>
<text x="256.3" y="47.2">SDA</text>
<text x="198.7" y="49.7">TXD3</text>
<text x="256.3" y="49.7">SCL</text>
<text x="195.7" y="54.8">SDIO_D0</text>
<text x="256.3" y="59.9">SW2</text>
<text x="256.3" y="57.3">SW1</text>
<text x="256.3" y="64.9">SW4</text>
<text x="256.3" y="62.4">SW3</text>
<text x="256.3" y="67.5">SDIO_CD</text>
<text x="89.1" y="82.7">SDIO_D0</text>
<text x="194.3" y="80.1">SDIO_CMD</text>
<text x="256.3" y="80.1">ADC_BAT</text>
<text x="256.3" y="82.7">SWCLK</text>
<text x="89.1" y="87.8">SDIO_CK</text>
<text x="256.3" y="85.2">SWDIO</text>
<text x="256.3" y="87.8">USBDP</text>
<text x="87.7" y="95.4">SDIO_CMD</text>
<text x="198.7" y="90.3">OSC1</text>
<text x="198.7" y="92.8">OSC2</text>
<text x="256.3" y="90.3">USBDM</text>
<text x="256.3" y="95.4">USB_VBUS</text>
<text x="95" y="106.2">WP</text>
<text x="256.3" y="113.2">LED2</text>
<text x="31.4" y="118.2">LED2</text>
<text x="76.3" y="115.7">SDIO_CD</text>
<text x="93.2" y="115.1">CARD</text>
<text x="147.1" y="130.9">ADC_BAT</text>
<text x="246.2" y="143.6">USB_VBUS</text>
<text x="246.2" y="146.2">USBDM</text>
<text x="246.2" y="148.7">USBDP</text>
<text x="31.4" y="151.3">LED3</text>
<text x="106.5" y="153.8">OSC1</text>
<text x="106.5" y="163.9">OSC2</text>
<text x="150.4" y="170.5" transform="rotate(-90 150.4 170.5)">+</text>
<text x="191" y="170.5" transform="rotate(-90 191 170.5)">+</text>
<text x="253.8" y="171.5">SWDIO</text>
<text x="228.4" y="176.6">SDA</text>
<text x="228.4" y="174.1">SCL</text>
<text x="253.8" y="174.1">SWCLK</text>
</g>
</svg>
